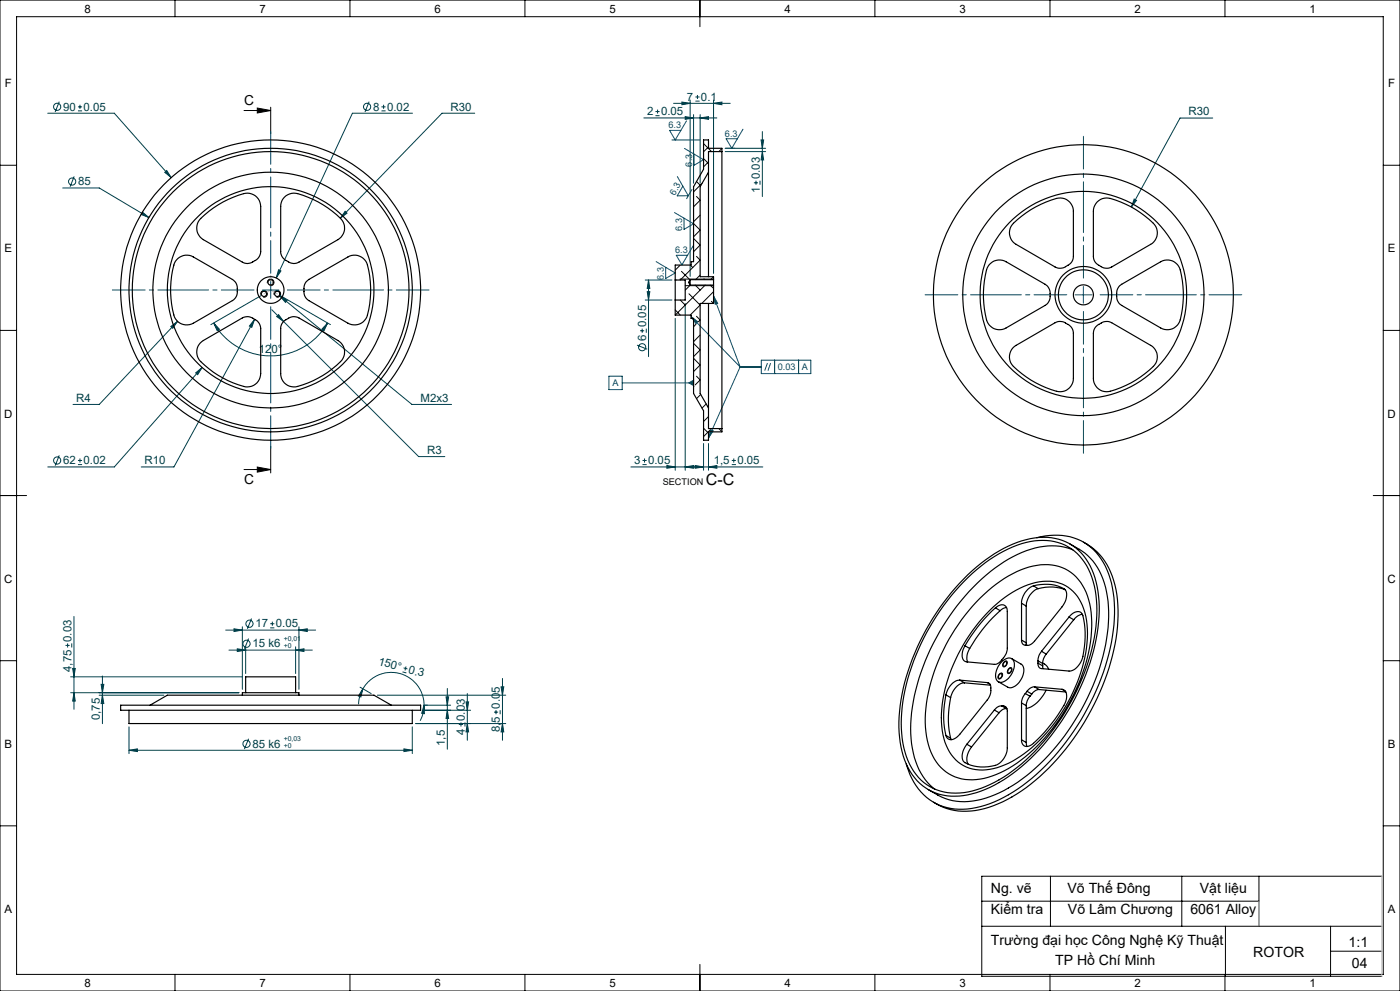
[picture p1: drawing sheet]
<svg xmlns="http://www.w3.org/2000/svg" width="420mm" height="297mm" viewBox="0 0 420 297" stroke-linecap="round" stroke-linejoin="round" font-family="sans-serif">
<g fill="none" stroke="#004040" stroke-width=".3">
<path d="M14.3 33.9h20l17.1 19.3M17.8 30.5l-1.3 3M23.4 33.2h1.2M23.4 32h1.2M24 31.4v1.2M110.7 30.5l-1.2 3M114.4 33.2h1.3M114.4 32h1.3M115.1 31.4v1.2M123.8 33.9h-18.1l-22.8 49.4M142.4 33.9h-9.8l-30.5 31.5M193.1 35.3h22"/>
<path d="M196.6 34.7h1.3M196.6 33.4h1.3M197.3 32.8v1.2M202.1 31h17M204.6 30.6l2.4 .4-2.4 .4zM205.6 35l2.5 .3-2.5 .5zM207 30v52.8M208.1 34.4v20.5M208.6 30.3h1.3M208.6 29.1h1.3M209.2 28.5v1.2M210 35.3l2.5-.3v.8z"/>
<path d="M210 34.4v20.5M214.1 31l2.5-.4v.8zM214.1 30v51.9M228.7 39.4v19.5M363.8 35.4h-9.8l-14.6 26.7M18.8 56.3h11l14.9 8.9M22.3 52.9l-1.3 3M49.4 51.6l.6-.5 1.4 2.1zM217.6 44.4h12.1M217.6 45.4h12.1M226.2 54.8h1.2M226.8 54.1v1.3"/>
<path d="M228 54.1v1.3M228.3 41.9h.8l-.4 2.5zM228.7 45.4l.4 2.5h-.8zM340.3 59.7l.7 .3-1.6 2.1zM42.7 63.6l2 1.6-2.4-.9zM103.5 63.3l.6 .6-2 1.5zM51.3 97.9l2-1.6-1.5 2.1zM53.3 96.3l-23.5 24.9h-7.9M64.1 96.8l1.7 1.9-.6 .4zM64.1 96.8a19.8 19.8 0 0 0 34.2 0M76.4 95.7l-.9 2.4-.7-.4zM76.4 95.7l-24.2 44.2h-9.8"/>
<path d="M78.4 88.6l-15.1 8.7M81.5 92.8l44.1 44h7.9M83.6 94.3l1.5 2-2.1-1.4zM83.6 80.9l.7 .3-1.4 2.1zM84 88.7l2.1 1.3-.4 .6zM84 88.7l39.6 32.5h11.9M84.1 88.6l15 8.7M98.3 96.8l-1.1 2.3-.6-.4zM192 99.1h1.3M192.7 98.5v1.2M193.6 83.9h8M193.6 89.9h8"/>
<path d="M193.9 98.5v1.2M194.2 87.4h.7l-.3 2.5zM194.6 83.9v23M194.6 83.9l.3 2.5h-.7zM202.6 95.4v45.5M205.6 90.9v50M58.7 111.8l1.9-1.7-1.3 2.2zM60.6 110.1l-26.3 29.8h-20M191.1 103.4l3.1 1.3M17.8 136.5l-1.3 3.1M23.4 139.2h1.2M23.4 138h1.2"/>
<path d="M24 137.4v1.2M189.3 139.9h39.5M192.8 139.2h1.2M192.8 138h1.2M193.4 137.4v1.2M200.1 139.5l2.5 .4-2.5 .4zM205.6 139.9l2.5-.4v.8zM208.6 139.5l2.5 .4-2.5 .4zM211.1 132.9v8M212.5 139.9l2.6-.4v.8zM212.5 132.9v8M219.5 139.2h1.3"/>
<path d="M219.5 138h1.3M220.1 137.4v1.2M19.6 193.4h1.3M20.3 192.8v1.3M21.5 192.8v1.3M22.2 184.7v27.9M67.7 188.8h27M68.7 194.8h25M70.2 188.5l2.5 .3-2.5 .5zM71.2 194.4l2.5 .4-2.5 .5zM72.7 187.9v18.7M73.7 193.8v8.1"/>
<path d="M74.6 191.4l-1.3 3M75.5 185.4l-1.3 3.1M81.1 188.2h1.2M81.1 186.9h1.2M81.7 186.3v1.2M88.7 194.8l2.5-.4v.9zM88.7 193.8v8.1M89.7 188.8l2.5-.3v.8zM89.7 187.9v18.7M121.8 199.7l-.3 1.2M21.2 207.6h50.5M21.2 202.8h51.5"/>
<path d="M21.8 200.3h.8l-.4 2.5zM22.2 207.6l.4 2.5h-.8zM29.7 208.3h19.5M30.3 205.1h.9l-.5 2.5zM30.7 208.3l.5 2.6h-.9zM30.7 202.6v14.3M38.7 217.8v8M108 205.9l3.3 2M108.9 206.4l-.6 2.5-.8-.3zM108.9 206.4a9.8 9.8 0 0 1 11-4.6 9.8 9.8 0 0 1 7.3 9.5M108.9 206.4l-1.1 2.7-.2 2M113.2 208.3h38.5"/>
<path d="M120.8 201.4l1.1 .3M121.1 200.2l1.1 .3M123.7 217.8v8M124.7 216.8h27M127.2 211.3h8M127.2 212.9h14M127.2 211.3l.1 2.6-.8-.1zM127.2 211.3l-.3 2.4-.9 2.3M133.8 208.8h.8l-.4 2.5zM134.2 212.9l.4 2.4h-.8zM134.2 206.3v18.2M137.7 217.1h1.2"/>
<path d="M138.3 216.5v1.2M139.5 216.5v1.2M139.8 210.4h.8l-.4 2.5zM140.2 216.8l.4 2.6h-.8zM140.2 207.9v14M148.2 213.4h1.2M148.8 212.8v1.3M150 212.8v1.3M150.3 205.8h.8l-.4 2.5zM150.7 203.3v18.6M150.7 216.8l.4 2.6h-.8zM38.7 224.9l2.5-.5v.8z"/>
<path d="M38.7 224.9h85M74.6 221.4l-1.3 3.1M121.2 224.4l2.5 .5-2.5 .3z"/>
<circle cx="17.2" cy="32" r="1.08"/>
<circle cx="110.1" cy="32" r="1.07"/>
<circle cx="21.6" cy="54.4" r="1.07"/>
<circle cx="192.6" cy="104.1" r="1.08"/>
<circle cx="17.2" cy="138" r="1.08"/>
<circle cx="74" cy="192.9" r="1.08"/>
<circle cx="74.8" cy="186.9" r="1.08"/>
<circle cx="74" cy="222.9" r="1.08"/>
</g>
<g fill="none" stroke="#004080" stroke-width=".3">
<path d="M206 36.2l-3.4 5.7-1.7-2.8h3.4M222.9 38.7l-3.4 5.7-1.7-2.8h3.4M201.6 41.9h8.4M203.2 52.9l3.3 5.8h-3.3l1.7-2.9M205.4 44.5l5.7 3.4-2.9 1.6v-3.3M207.6 56.8l-1.6 2.7M217.6 44.4h2.9M196.8 78.4l5.8 3.4-2.9 1.7v-3.4M202.4 63.7l5.7 3.4-2.9 1.7v-3.4M208 73.7l-3.4 5.7-1.7-2.9h3.4M78.7 86.9h5M81.2 84.4v5"/>
<path d="M207.3 94.9l2 1.5-.5 .6zM207.3 94.9l14.7 15.1M214.1 88.7l1.2 2.2-.7 .3zM214.1 88.7l7.9 21.3M322.5 88.4h5M325 85.9v5M182.7 112.7h4v4.1h-4zM186.7 114.8h21.4M206.7 114.8l1.4-.9v1.7zM222 110h6.4M222 110l-9.5 21.3M228.4 107.9h14.8v4.1h-14.8z"/>
<path d="M230.2 108.8l-.8 2.3M231.2 108.8l-.8 2.3M232.4 107.9v4.1M239.6 107.9v4.1M213.2 128.8l.8 .3-1.5 2.2z"/>
</g>
<g fill="none" stroke="#000" stroke-width=".3">
<path d="M0 0h420v297h-420zM5 5h410v287h-410zM52.5 0v5M105 0v5M157.5 0v5M210 0v8M262.5 0v5M315 0v5M367.5 0v5M73.2 33.1h8M77.2 32.4l4 .7-4 .8zM81.2 32.1v8"/>
<path d="M0 49.5h5M415 49.5h5M0 99h5M78.2 88.3a.99 .99 0 0 1 .9-1.2 .99 .99 0 0 1 1.1 1.1 .99 .99 0 0 1-1.2 .8M80.2 84.9a1 1 0 0 1 .9-1.3 1 1 0 0 1 1.1 1.1 1 1 0 0 1-1.3 .9M82.2 88.3a.99 .99 0 0 1 .9-1.2 .99 .99 0 0 1 1.1 1.1 .99 .99 0 0 1-1.3 .8M205.6 85.6h8.5M214.1 83.6h-10.1v.2M415 99h5M77.2 140l4 .7-4 .8zM81.2 133.7v8M0 148.5h8"/>
<path d="M73.2 140.7h8M412 148.5h8M0 198h5M301.2 198.4a.57 .57 0 0 1 .9-.2 .57 .57 0 0 1 0 .9 .7 .7 0 0 1-.5 .7 .7 .7 0 0 1-.8-.3zM415 198h5M299.7 202.1a.62 .62 0 0 1 .9-.3 .62 .62 0 0 1 0 1 .63 .63 0 0 1-.5 .7 .63 .63 0 0 1-.7-.5zM302.5 200.5a.62 .62 0 0 1 1-.3 .62 .62 0 0 1-.1 1 .63 .63 0 0 1-.5 .7 .63 .63 0 0 1-.7-.5zM0 247.5h5M415 247.5h5M294.5 277.6h120M294.5 270.1h83.2M315.1 262.6v15"/>
<path d="M354.5 262.6v15M367.6 277.6v15M377.7 262.6v15M399.2 277.6v15M414.5 262.6h-120v30h120M52.5 292v5M105 292v5M157.5 292v5M210 289v8M262.5 292v5M315 292v5M367.5 292v5"/>
<path d="M399.2 285.1h15.3"/>
</g>
<path d="M76.2 86.9h-42.5M81.2 81.9v-42.5M81.2 91.9v42.5M86.2 86.9h42.5M320 88.3h-42.5M325 83.3v-42.5M325 93.3v42.5M330 88.3h42.5" fill="none" stroke="#004080" stroke-width=".3" stroke-dasharray="15.2 1.3 1.3 1.3" stroke-dashoffset="5.4"/>
<path d="M81.2 86.9l2 1.2M81.2 82.5v4.4M81.2 86.9l-2 1.2M377.7 270.1v7.5M414.5 262.6v30" fill="none" stroke="#c0c0c0" stroke-width=".3"/>
<path d="M77.2 32.4l4 .7-4 .8zM77.2 140l4 .7-4 .8z" fill="#000"/>
<g fill="#004040">
<path d="M64.1 96.8l1.7 1.9-.6 .4zM98.3 96.8l-1.1 2.3-.6-.4z"/>
<path d="M127.2 211.3l.1 2.6-.8-.1zM108.9 206.4l-.6 2.5-.8-.3z"/>
<path d="M121.2 224.4l2.5 .5-2.5 .3zM38.7 224.9l2.5-.5v.8zM212.5 139.9l2.6-.4v.8zM208.6 139.5l2.5 .4-2.5 .4zM210 35.3l2.5-.3v.8zM205.6 35l2.5 .3-2.5 .5zM214.1 31l2.5-.4v.8zM204.6 30.6l2.4 .4-2.4 .4z"/>
<path d="M58.7 111.8l.6 .5 1.3-2.2zM103.5 63.3l-1.4 2.1 2-1.5zM51.3 97.9l.5 .5 1.5-2.1zM76.4 95.7l-1.6 2 .7 .4zM83.6 94.3l-.6 .6 2.1 1.4zM83.6 80.9l-.7 2.4 1.4-2.1zM84 88.7l1.7 1.9 .4-.6zM42.7 63.6l-.4 .7 2.4 .9zM49.4 51.6l2 1.6-1.4-2.1zM71.2 194.4l2.5 .4-2.5 .5zM88.7 194.8l2.5-.4v.9zM70.2 188.5l2.5 .3-2.5 .5zM89.7 188.8l2.5-.3v.8zM340.3 59.7l-.9 2.4 1.6-2.1zM200.1 139.5l2.5 .4-2.5 .4zM205.6 139.9l2.5-.4v.8z"/>
<path d="M140.2 216.8l.4 2.6h-.8zM139.8 210.4h.8l-.4 2.5zM134.2 212.9l.4 2.4h-.8zM133.8 208.8h.8l-.4 2.5z"/>
<path d="M30.3 205.1h.9l-.5 2.5zM30.7 208.3l.5 2.6h-.9zM21.8 200.3h.8l-.4 2.5zM22.2 207.6l.4 2.5h-.8zM150.3 205.8h.8l-.4 2.5zM150.7 216.8l.4 2.6h-.8zM194.6 83.9l.3 2.5h-.7zM194.2 87.4h.7l-.3 2.5zM228.3 41.9h.8l-.4 2.5zM228.7 45.4l.4 2.5h-.8z"/>
</g>
<path d="M207.3 94.9l2 1.5-.5 .6zM213.2 128.8l.8 .3-1.5 2.2zM214.1 88.7l1.2 2.2-.7 .3zM206.7 114.8l1.4 .8v-1.7z" fill="#004080"/>
<g fill="none" stroke="#000" stroke-width=".35">
<path d="M85.3 59.1a4.6 4.6 0 0 1 5.6-.6 27.2 27.2 0 0 1 12 8 4 4 0 0 1-1.5 5.3l-11.7 6.8a3.5 3.5 0 0 1-3.8-.5 3 3 0 0 1-1.7-2.7v-14.1l.4-1.2zM212.5 51.6v31.3M212.5 51.6l-2.5 4.3v27h4.1v.9M216.6 45.4v83M216.6 45.4v-1h-4.1v-2.5h-1.4v8.8l-3 5.2v22.5h-.8v1h-4.7v4.5M216.6 45.4h-4.1v6.2M53 77.9a4 4 0 0 1 5-.9l11.7 6.7a4.1 4.1 0 0 1 1.5 3.7 2.98 2.98 0 0 1-1.5 2.7l-11.7 6.8a4 4 0 0 1-5.9-2.5 27.6 27.6 0 0 1 .5-16.1zM60.2 65.5a27.8 27.8 0 0 1 14.1-7.6 4 4 0 0 1 3.9 4v13.5a4.4 4.4 0 0 1-2.7 3.3l-1.2 .3-1.2-.3-12.1-6.9a4 4 0 0 1-.8-6.3zM296.8 79.3a4 4 0 0 1 5-.8l11.7 6.7a4.5 4.5 0 0 1 1.5 4l-.6 1.5-.9 .8-11.7 6.8a4 4 0 0 1-5.9-2.5 27.9 27.9 0 0 1 .5-16zM304 66.9a28.1 28.1 0 0 1 14.2-7.6 4 4 0 0 1 3.8 4v13.5a4 4 0 0 1-2.3 3.1 3.1 3.1 0 0 1-3.2 .1l-11.7-6.8a4 4 0 0 1-.8-6.3zM329.1 60.5a4.6 4.6 0 0 1 5.6-.5 27.7 27.7 0 0 1 12 7.9 4 4 0 0 1-1.5 5.3l-11.7 6.8a4.3 4.3 0 0 1-4.2-.7l-.9-.9-.4-1.6v-14.1l.4-1.1zM85.2 96.3l.2-.3a4.9 4.9 0 0 1 3.9-.9l12.1 7a4 4 0 0 1 .8 6.3 27.8 27.8 0 0 1-14.1 7.6 3.9 3.9 0 0 1-3.9-4v-13.9l.4-1.2z"/>
<path d="M92 84.3l12.4-7.3a4 4 0 0 1 5.8 2.5 27.6 27.6 0 0 1-.4 16 4.1 4.1 0 0 1-5.4 1.4l-11.7-6.8a4.1 4.1 0 0 1-1.5-3.6l.2-1.2zM202.6 83.9v6M202.6 89.9v4.5h4.7v1h.8v22.5l3 5.2v8.8h1.4v-2.5h4.1v-1M202.6 83.9h3v6h-3M207 83.8v1.6M207 83.8h7.1M207 83.8l-.4 .8 .4 .8M207 85.4h7.1M212.5 90.9v31.4M214.1 83.8v1.6M214.1 85.4v5.5h-4.1v27l2.5 4.4M328.7 98a4.8 4.8 0 0 1 4.4-1.4l12.1 6.9a4 4 0 0 1 .8 6.3 27.8 27.8 0 0 1-14.1 7.6 4 4 0 0 1-3.9-4v-13.5l.1-.8z"/>
<path d="M335.8 85.7l12.4-7.2a4 4 0 0 1 5.9 2.4 27.9 27.9 0 0 1-.5 16 4 4 0 0 1-5.4 1.4l-11.7-6.8a4.2 4.2 0 0 1-1.5-4l.2-.8zM60 102.8l1-.7 11.7-6.8a4.4 4.4 0 0 1 4.2 .7l.9 .9 .4 1.6v13.5a4 4 0 0 1-5.1 3.8 27.4 27.4 0 0 1-13.6-8.4 4.1 4.1 0 0 1 .5-4.6zM303.9 104.2l12.6-7.5a4.4 4.4 0 0 1 4.2 .7l.9 1 .4 1.5v13.5a4 4 0 0 1-5.1 3.9 28 28 0 0 1-13.6-8.5 4 4 0 0 1 .6-4.6zM212.5 122.3v6.1h4.1M289.1 174.3a38.5 38.5 0 0 1 21.2-12.2 15.2 15.2 0 0 1 17.3 10.9 41.2 41.2 0 0 1-1 25 66 66 0 0 1-25.5 34.9 26.4 26.4 0 0 1-16.8 4.7 15.4 15.4 0 0 1-12.8-12.2 44.8 44.8 0 0 1 2.6-27.2 70.6 70.6 0 0 1 15-23.9zM290.3 172.3a38.9 38.9 0 0 1 20.1-11.1 15.7 15.7 0 0 1 18.1 11.9 43.6 43.6 0 0 1-1.5 25.5 68.8 68.8 0 0 1-24.5 34.2 27.6 27.6 0 0 1-18.4 5.7 15.8 15.8 0 0 1-13.1-11.9 43.3 43.3 0 0 1 1.5-25.6 71.5 71.5 0 0 1 17.8-28.7zM294 179.3a32.1 32.1 0 0 1 18.2-10 13.1 13.1 0 0 1 14.4 10.5 39.4 39.4 0 0 1-3.1 25.2 54.3 54.3 0 0 1-21 25.3 19.6 19.6 0 0 1-15 2.8 13.8 13.8 0 0 1-9.3-11.2 42 42 0 0 1 4.1-25.6 60.7 60.7 0 0 1 11.7-17zM310 175.6a12.6 12.6 0 0 1 9.2 .8M310 175.6a5.8 5.8 0 0 0-3.5 5.2M310 175.6l1.4 .8M311 161.1a17.5 17.5 0 0 1 17 3.6 24.6 24.6 0 0 1 6.4 17.6 67.7 67.7 0 0 1-14.5 40 54.4 54.4 0 0 1-23 18.6 19.5 19.5 0 0 1-17.1-.6 18.7 18.7 0 0 1-7.9-11.3M311.4 176.4a12.6 12.6 0 0 1 8.1 .3"/>
<path d="M311.4 176.4a5.7 5.7 0 0 0-3.5 5.2M319.2 176.4a3.4 3.4 0 0 1 .1 4.5l-9 11.3a2.33 2.33 0 0 1-3.7 .5l-.1-.9M319.2 176.4h.1M321 163a18.8 18.8 0 0 1 11.2 15.8 53.4 53.4 0 0 1-5.9 30.3 63.5 63.5 0 0 1-23.8 27 23.7 23.7 0 0 1-17.8 3.6l-2.2-.8-4-2.3M321.8 164.8a20.1 20.1 0 0 0-16.5 1.4 57.4 57.4 0 0 0-23.5 23.3 59.5 59.5 0 0 0-8.6 30.5 22.8 22.8 0 0 0 5.9 15.4l1.3 1.1M325 162.5a18.9 18.9 0 0 1 9.8 14.3 51.3 51.3 0 0 1-3.4 27.1 71 71 0 0 1-26.4 34.1 27.2 27.2 0 0 1-18.7 4.9l-3.4-1-2.8-1.5M289.5 193.5l1.4 .8M290.9 194.3a4.6 4.6 0 0 0-.6 4.1M296.9 182.9a27.8 27.8 0 0 1 15.9-8.7 11.2 11.2 0 0 1 12.3 8.3 31.5 31.5 0 0 1-1.3 20.4 48.1 48.1 0 0 1-20.1 25.2 16.3 16.3 0 0 1-13.8 1.8 13.7 13.7 0 0 1-7.4-12.1 43.9 43.9 0 0 1 8.3-27.4l2.9-3.9zM298.6 182.2a2.07 2.07 0 0 1 3.3-.2l.3 1.3v11a6.2 6.2 0 0 1-3.6 4.8l-8.5-.7a1.93 1.93 0 0 1-1.4-2.6l.8-2.3M298.6 182.2a46.8 46.8 0 0 0-9.1 11.3M298.6 182.2l1.4 .8"/>
<path d="M300 183a45.6 45.6 0 0 0-9.1 11.3M300.8 198a1.98 1.98 0 0 1 3.2 0 5.3 5.3 0 0 1-3.9 6.5 2.11 2.11 0 0 1-1.3-3.1l.6-1.6zM301.2 198.6l.4-.3a.72 .72 0 0 1 .5 .8 .72 .72 0 0 1-.7 .6l-.3-.1-.2-.3zM301.9 182.1l-1 .3-.9 .6M303.5 197.4l2.8 1.6a3 3 0 0 1 .4 4 4.3 4.3 0 0 1-4.2 3.1l-3-1.8M306.5 180.8v11M306.5 191.8l1.4 .8M306.5 180.8l1.4 .8M307.9 192.6l.1 .8M307.9 181.6v11M311.4 198v.8M311.4 198.8l1.4 .8"/>
<path d="M311.4 198l1.4 .9M312.5 195.2a4.4 4.4 0 0 0-1.1 2.8M312.5 195.2l1.4 .8M312.8 199.6l.1 .8M312.8 198.7l1 .7 .8 1.2M312.8 198.9v.7M313.9 196a4.2 4.2 0 0 0-1.1 2.9M320.7 184.9a2.92 2.92 0 0 1 3.6-1.4 2.92 2.92 0 0 1 .8 2.2 25.7 25.7 0 0 1-.8 12.7 4.5 4.5 0 0 1-3.6 2.7l-8.2-.7a1.34 1.34 0 0 1-1.1-1.6M320.7 184.9l-8.2 10.3M320.7 184.9l1.4 .8M322.1 185.7l-8.2 10.3M324.7 184.1l-1.3 .5-1.3 1.1"/>
<path d="M36.2 211.3h90v1.6h-90zM38.7 212.9v3.9h85v-3.9M45 211.3l5.2-3h62l5.2 3M72.7 208.3v-.7h17v.7M73.7 207.6v-4.8h15v4.8M283.8 208.2a27.9 27.9 0 0 0 0 12.2M283.8 208.2l1.4 .9M285.2 209.1a27.9 27.9 0 0 0 0 12.2M287.9 203.8a5.3 5.3 0 0 0-4.1 4.4M287.9 203.8l8.3 .8M287.9 203.8l1.4 .8M289.3 204.6a5.2 5.2 0 0 0-4.1 4.5"/>
<path d="M289.3 204.6l7.8 .7M296.2 204.6a1.98 1.98 0 0 1 1.1 2.2v.1a4.4 4.4 0 0 1-1.1 2.9l-8.3 10.3a2.95 2.95 0 0 1-3.5 1.3l-.6-1M296.2 204.6l.8 .4M298.3 212.8l-8.2 10.3M298.3 212.8l1.4 .8M299.7 213.6l-8.2 10.3M299.8 202.2l.4-.3a.67 .67 0 0 1 .5 .6 .67 .67 0 0 1-.5 .7l-.4 .1-.3-.2zM300.5 211.6a2.67 2.67 0 0 0-2.2 1.2M300.5 211.6h.6M300.5 211.6l1.4 .8M301.1 211.6a1.25 1.25 0 0 1 1.1 1.5v11.1a5.8 5.8 0 0 1-5.8 5.6 10.1 10.1 0 0 1-7.4-1.7 5 5 0 0 1 1.1-5M301.1 211.6l.8 .5"/>
<path d="M301.9 212.4h.2M301.9 212.4a2.67 2.67 0 0 0-2.2 1.2M302.8 200.4l.2-.1a.67 .67 0 0 1 .5 .6 .67 .67 0 0 1-.5 .7l-.2 .1a.67 .67 0 0 1-.5-.7 .67 .67 0 0 1 .5-.6zM306.5 210.7v11M306.5 210.7l1.4 .8M307.6 207.9a4.3 4.3 0 0 0-1.1 2.8M307.6 207.9l1.4 .8M307.9 211.5v11M308.1 207.2l-.5 .7M308.1 207.2l1.4 .8M309 208.7a4.3 4.3 0 0 0-1.1 2.8M309.5 208l-.5 .7"/>
<path d="M310.3 205.8a2.82 2.82 0 0 0-2.2 1.4M310.3 205.8l8.3 .8M310.3 205.8l1.4 .9M311.7 206.7a2.82 2.82 0 0 0-2.2 1.3M311.7 206.7l8.1 .7M313.8 206.9a9.4 9.4 0 0 1-5.9 5.4M318.6 206.6a1.99 1.99 0 0 1 1.4 2.6l-.1 .6a40.9 40.9 0 0 1-10.7 13.6 1.68 1.68 0 0 1-2 .1 1.68 1.68 0 0 1-.7-1.8M318.6 206.6l1 .6M283.8 220.4l1.4 .9M285.2 221.3l.2 .4M290.1 223.1l1.4 .8M291.5 223.9a4.7 4.7 0 0 0-1 5.2"/>
<path d="M306.5 221.7l1.4 .8M307.9 222.5l.2 1.2"/>
<circle cx="79.2" cy="88.1" r=".8"/>
<circle cx="81.2" cy="84.6" r=".81"/>
<circle cx="81.2" cy="86.9" r="4"/>
<circle cx="81.2" cy="86.9" r="35.3"/>
<circle cx="81.2" cy="86.9" r="42.5"/>
<circle cx="81.2" cy="86.9" r="31"/>
<circle cx="81.2" cy="86.9" r="41.5"/>
<circle cx="81.2" cy="86.9" r="45"/>
<circle cx="83.2" cy="88.1" r=".8"/>
<circle cx="325" cy="88.4" r="3"/>
<circle cx="325" cy="88.4" r="8.5"/>
<circle cx="325" cy="88.4" r="36.2"/>
<circle cx="325" cy="88.4" r="45"/>
<circle cx="325" cy="88.4" r="7.5"/>
<circle cx="325" cy="88.4" r="31"/>
</g>
<g fill="none" stroke="#000" stroke-width=".3">
<path d="M209 58.9l1 1.1-1.9 2M209 54.4l1.2 1.3M210.6 54.9l-2.5 2.6M211.1 43l2.4 2.4M211.2 47.7l1.3 1.3M212.5 44l-1.3 1.3M212.5 48.5l-1.3 1.3M216.6 44.5l-.9 .9M204 79.5l-1.4 1.5M207.1 79.5l.7 .7M208.1 71.5l1.9 1.9-1.8 1.9M208.2 67.1l1.8 1.9-1.9 2"/>
<path d="M209 76.8l1 1.2-5.9 5.9M210 64.5l-1.8 1.8M202.6 83.9h.1M202.6 89.9v.1M202.6 92.9l1.5 1.5M204.1 89.9l1.5 1.5M204.4 81.3l2.6 2.6M206.7 88l3.3 3.4-3 3M207.1 85.4l-1.5 1.6M208.6 85.4l1.4 1.5M208.8 97.2l-.7 .7M209 94.8l1 1.1-.5 .5"/>
<path d="M210 82.4l-1.3 1.4M211.2 83.6l.3 .2M211.6 85.4l-9 9M213 85.4l1.1 1M213.4 90.3l.7 .6M214.1 82.9l-1 .9M214.1 87.4l-3.6 3.5M208.1 102.9l1.9 2-1.9 2M208.1 107.4l1.9 2-1.9 2M208.2 115.7l-.1 .2M209 112.7l1 1.2-1.4 1.5M210 100.4l-1.9 2"/>
<path d="M210.2 118.2l-1.2 1.3M211.1 128.3l1.2 1.3M211.9 121l-1.3 1.3M212.5 124.8l-1.4 1.5M213.1 128.8l-2 2M215.7 128.4l.9 1"/>
</g>
<text font-size="4.8" x="211.8" y="145.4">C-C</text>
<g font-size="4.2">
<text x="297.2" y="267.5">Ng. vẽ</text>
<text x="320.3" y="267.5">Võ Thế Đông</text>
<text x="360" y="267.5">Vật liệu</text>
<text x="297.2" y="273.9">Kiểm tra</text>
<text x="320.4" y="273.9">Võ Lâm Chương</text>
<text x="357.1" y="273.9">6061 Alloy</text>
<text x="297.2" y="283.3">Trường đại học Công Nghệ Kỹ Thuật</text>
<text x="376" y="286.7">ROTOR</text>
<text x="404.6" y="283.7">1:1</text>
<text x="316.5" y="289.3">TP Hồ Chí Minh</text>
<text x="405.6" y="290">04</text>
</g>
<g font-size="4.1">
<text x="73.2" y="31.4">C</text>
<text x="73.2" y="145.2">C</text>
</g>
<g font-size="3.4">
<text x="25.3" y="3.9">8</text>
<text x="77.8" y="3.9">7</text>
<text x="130.3" y="3.9">6</text>
<text x="182.8" y="3.9">5</text>
<text x="235.3" y="3.9">4</text>
<text x="287.8" y="3.9">3</text>
<text x="340.3" y="3.9">2</text>
<text x="392.8" y="3.9">1</text>
<text x="1.5" y="26.1">F</text>
<text x="416.5" y="26.1">F</text>
<text x="1.4" y="75.6">E</text>
<text x="416.4" y="75.6">E</text>
<text x="1.3" y="125.1">D</text>
<text x="416.3" y="125.1">D</text>
<text x="1.3" y="174.6">C</text>
<text x="416.3" y="174.6">C</text>
<text x="1.4" y="224.1">B</text>
<text x="416.4" y="224.1">B</text>
<text x="1.4" y="273.6">A</text>
<text x="416.4" y="273.6">A</text>
<text x="25.3" y="295.9">8</text>
<text x="77.8" y="295.9">7</text>
<text x="130.3" y="295.9">6</text>
<text x="182.8" y="295.9">5</text>
<text x="235.3" y="295.9">4</text>
<text x="287.8" y="295.9">3</text>
<text x="340.3" y="295.9">2</text>
<text x="392.8" y="295.9">1</text>
</g>
<g font-size="3.4" fill="#004040">
<text x="18.9" y="33.1">90</text>
<text x="25.1" y="33.1">0.05</text>
<text x="111.9" y="33.1">8</text>
<text x="116.1" y="33.1">0.02</text>
<text x="135.2" y="33.1">R30</text>
<text x="194.1" y="34.6">2</text>
<text x="198.3" y="34.6">0.05</text>
<text x="206.1" y="30.2">7</text>
<text x="210.3" y="30.2">0.1</text>
<text x="356.6" y="34.6">R30</text>
<text x="227.9" y="53.7" transform="rotate(-90 227.9 53.7)">0.03</text>
<text x="23.4" y="55.5">85</text>
<text x="227.9" y="57.9" transform="rotate(-90 227.9 57.9)">1</text>
<text x="193.8" y="98.1" transform="rotate(-90 193.8 98.1)">0.05</text>
<text x="77.7" y="105.9">120°</text>
<text x="193.8" y="102.3" transform="rotate(-90 193.8 102.3)">6</text>
<text x="22.9" y="120.4">R4</text>
<text x="126.1" y="120.4">M2x3</text>
<text x="128.1" y="136.1">R3</text>
<text x="18.9" y="139.1">62</text>
<text x="25.1" y="139.1">0.02</text>
<text x="43.4" y="139.1">R10</text>
<text x="190.2" y="139.1">3</text>
<text x="194.4" y="139.1">0.05</text>
<text x="214.1" y="139.1">1,5</text>
<text x="221.2" y="139.1">0.05</text>
<text x="76.6" y="188.1">17</text>
<text x="82.8" y="188.1">0.05</text>
<text x="21.4" y="192.4" transform="rotate(-90 21.4 192.4)">0.03</text>
<text x="75.7" y="194.1">15 k6</text>
<text x="21.4" y="201.4" transform="rotate(-90 21.4 201.4)">4,75</text>
<text x="113.3" y="199.2" transform="rotate(15 113.3 199.2)">150° 0.3</text>
<text x="30" y="215.9" transform="rotate(-90 30 215.9)">0,75</text>
<text x="150" y="212.4" transform="rotate(-90 150 212.4)">0.05</text>
<text x="139.4" y="220.3" transform="rotate(-90 139.4 220.3)">4</text>
<text x="139.4" y="216.1" transform="rotate(-90 139.4 216.1)">0.03</text>
<text x="150" y="219.5" transform="rotate(-90 150 219.5)">8,5</text>
<text x="75.7" y="224.1">85 k6</text>
<text x="133.4" y="223.6" transform="rotate(-90 133.4 223.6)">1,5</text>
</g>
<g font-size="2.7" fill="#004080">
<text x="200.5" y="38.4">6.3</text>
<text x="217.5" y="40.9">6.3</text>
<text x="207.6" y="49.9" transform="rotate(-90 207.6 49.9)">6.3</text>
<text x="202.5" y="58.7" transform="rotate(-60 202.5 58.7)">6.3</text>
<text x="204.6" y="69.1" transform="rotate(-90 204.6 69.1)">6.3</text>
<text x="202.5" y="75.9">6.3</text>
<text x="199.1" y="83.8" transform="rotate(-90 199.1 83.8)">6.3</text>
<text x="233.3" y="110.9">0.03</text>
<text x="240.5" y="110.9">A</text>
<text x="183.8" y="115.7">A</text>
</g>
<text font-size="2.7" x="198.8" y="145.4">SECTION</text>
<g font-size="2.1" fill="#004040">
<text x="85.1" y="192.1">+0,01</text>
<text x="85.1" y="194.1">+0</text>
<text x="85.1" y="222.1">+0,03</text>
<text x="85.1" y="224.1">+0</text>
</g>
</svg>
